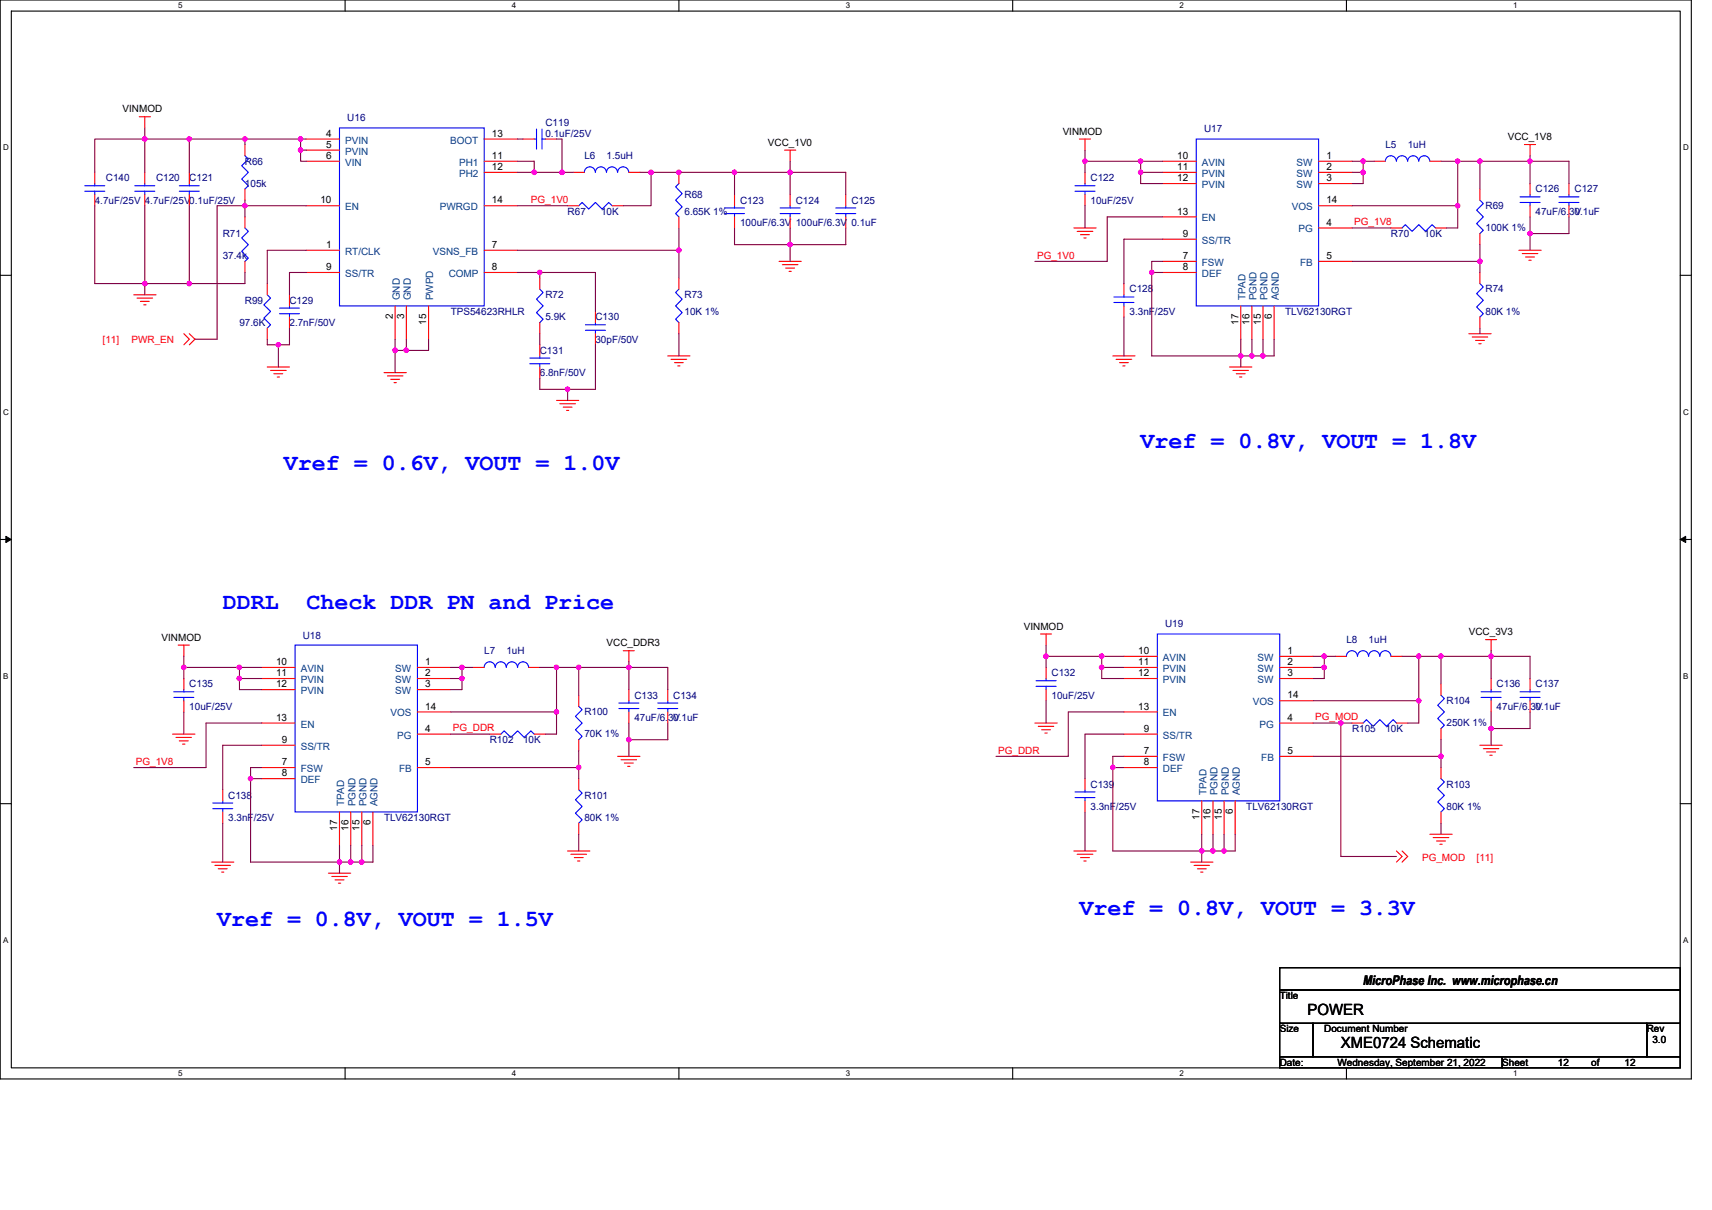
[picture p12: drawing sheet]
<svg xmlns="http://www.w3.org/2000/svg" width="297mm" height="210mm" viewBox="0 0 297 210" stroke-linecap="round" stroke-linejoin="round" font-family="sans-serif">
<path d="M0 0h293.5v187.2h-293.5zM2 1.9h289.5v183.4h-289.5z" fill="none" stroke="#000" stroke-width=".19"/>
<g fill="#fff">
<path d="M30.9 .2h.8v1.6h-.8z"/>
<path d="M30.9 185.5h.8v1.6h-.8z"/>
</g>
<path d="M59.9 0v1.9M59.9 185.3v1.9" fill="none" stroke="#000" stroke-width=".19"/>
<g fill="#fff">
<path d="M88.8 .2h.8v1.6h-.8z"/>
<path d="M88.8 185.5h.8v1.6h-.8z"/>
</g>
<path d="M117.8 0v1.9M117.8 185.3v1.9" fill="none" stroke="#000" stroke-width=".19"/>
<g fill="#fff">
<path d="M146.7 .2h.8v1.6h-.8z"/>
<path d="M146.7 185.5h.8v1.6h-.8z"/>
</g>
<path d="M175.7 0v1.9M175.7 185.3v1.9" fill="none" stroke="#000" stroke-width=".19"/>
<g fill="#fff">
<path d="M204.7 .2h.7v1.6h-.7z"/>
<path d="M204.7 185.5h.7v1.6h-.7z"/>
</g>
<path d="M233.6 0v1.9M233.6 185.3v1.9" fill="none" stroke="#000" stroke-width=".19"/>
<g fill="#fff">
<path d="M262.6 .2h.7v1.6h-.7z"/>
<path d="M262.6 185.5h.7v1.6h-.7z"/>
<path d="M.5 24.8h1v1.6h-1z"/>
<path d="M292 24.8h1v1.6h-1z"/>
<path d="M.5 70.7h1v1.5h-1z"/>
<path d="M292 70.7h1v1.5h-1z"/>
</g>
<path d="M0 47.8h2M291.5 47.8h2" fill="none" stroke="#000" stroke-width=".19"/>
<g fill="#fff">
<path d="M.5 116.5h.9v1.6h-.9z"/>
<path d="M292 116.5h.9v1.6h-.9z"/>
</g>
<path d="M0 93.6h2M291.5 93.6h2" fill="none" stroke="#000" stroke-width=".19"/>
<path d="M1 93.1l1 .5-1 .5zM291.5 93.6l1-.5v1z" fill="#000" stroke="#000" stroke-width=".17"/>
<g fill="#fff">
<path d="M.5 162.4h.9v1.5h-.9z"/>
<path d="M292 162.4h.9v1.5h-.9z"/>
</g>
<path d="M0 139.5h2M291.5 139.5h2M222 167.9h69.5v3.9h-69.5zM222 171.8h69.5v5.8h-69.5zM222 177.6h5.8v5.8h-5.8zM227.8 177.6h57.9v5.8h-57.9zM285.7 177.6h5.8v5.8h-5.8zM222 183.4h38.6v1.9h-38.6zM260.6 183.4h30.9v1.9h-30.9z" fill="none" stroke="#000" stroke-width=".19"/>
<g fill="none" stroke="#f00" stroke-width=".19">
<path d="M16.4 29.9v2M16.4 33.8v1.9M24.2 20.3h1.9M25.1 20.3v1.9M25.1 29.9v2M25.1 33.8v1.9M32.8 29.9v2M32.8 33.8v1.9M42.5 25.1v1.9M42.5 32.8v1.9M42.5 37.6v2M53.1 24.1h5.8"/>
<path d="M53.1 26.1h5.8M53.1 28h5.8M53.1 35.7h5.8M84 28h5.8M84 29.9h5.8M84 24.1h5.8M84 35.7h5.8M90.8 24.1h1.9M94.6 24.1h2M98.5 35.7h1.9M99.5 29.9h1.9M106.2 35.7h1.9"/>
<path d="M109.1 29.9h1.9M117.8 37.6v2M117.8 29.9v2M127.4 33.8v1.9M127.4 37.6v2M136.1 26.1h2M137.1 26.1v1.9M137.1 33.8v1.9M137.1 37.6v2M146.7 33.8v1.9M146.7 37.6v2M186.3 39.6h3.9"/>
<path d="M187.3 24.1h1.9M188.3 29.9v2M188.3 33.8v1.9M188.3 24.1v2M201.8 28h5.8M201.8 29.9h5.8M201.8 31.9h5.8M201.8 37.6h5.8M228.8 28h5.8M228.8 29.9h5.8M228.8 31.9h5.8M228.8 35.7h5.8"/>
<path d="M228.8 39.6h5.8M238.4 28h2M241.3 39.6h2M248.1 28h1.9M249.1 39.6h1.9M256.8 32.8v1.9M264.5 25.1h1.9M265.5 31.9v1.9M265.5 35.7v1.9M265.5 25.1v1.9M272.2 31.9v1.9M272.2 35.7v1.9"/>
<path d="M23.2 51.2h3.9M23.8 51.7h2.7M24.4 52.3h1.5M24.9 52.9h.4M31.9 57.9l.9 1-.9 .9M32.8 57.9l1 1-1 .9M42.5 45.4v1.9M46.4 49.2v2M46.4 56.9v2M50.2 51.2v1.9M50.2 55v1.9M53.1 43.4h5.8"/>
<path d="M53.1 47.3h5.8M68.6 53.1v5.8M70.5 53.1v5.8M74.4 53.1v5.8M84 43.4h5.8M84 47.3h5.8M93.7 48.3v1.9M93.7 56v1.9M93.7 59.8v2M103.3 54v2M103.3 57.9v1.9M117.8 56v1.9"/>
<path d="M117.8 48.3v1.9M135.2 45.4h3.8M135.7 45.9h2.7M136.3 46.5h1.6M136.9 47.1h.4M186.9 40.2h2.7M187.5 40.7h1.5M188.1 41.3h.3M195 49.2v2M195 53.1v1.9M201.8 41.5h5.8M201.8 47.3h5.8"/>
<path d="M201.8 45.4h5.8M215.3 53.1v5.8M217.2 53.1v5.8M219.1 53.1v5.8M221.1 53.1v5.8M228.8 45.4h5.8M254.8 57.9h3.9M255.4 58.5h2.7M256 59.1h1.6M256.6 59.6h.4M256.8 40.5v2M256.8 47.3v1.9"/>
<path d="M256.8 55v1.9M263.5 43.4h3.9M264.1 44h2.7M264.7 44.6h1.5M265.3 45.2h.4M46.4 63.7h3.8M46.9 64.3h2.8M47.5 64.9h1.6M48.1 65.4h.4M66.6 64.7h3.9M67.2 65.2h2.7M67.8 65.8h1.5"/>
<path d="M68.4 66.4h.4M93.7 63.7v1.9M96.6 69.5h3.8M97.1 70.1h2.7M97.7 70.7h1.5M98.3 71.2h.4M115.9 61.8h3.8M116.4 62.4h2.7M117 62.9h1.6M117.6 63.5h.4M193.1 61.8h3.8M193.7 62.4h2.7"/>
<path d="M194.2 62.9h1.6M194.8 63.5h.4M213.3 63.7h3.9M213.9 64.3h2.7M214.5 64.9h1.5M215.1 65.4h.4M30.9 112h1.9M31.9 117.8v1.9M31.9 112v1.9M45.4 115.8h5.8M45.4 117.8h5.8M45.4 119.7h5.8"/>
<path d="M72.4 115.8h5.8M72.4 117.8h5.8M72.4 119.7h5.8M82.1 115.8h1.9M91.7 115.8h2M108.1 112.9h2M109.1 119.7v1.9M109.1 112.9v2M115.9 119.7v1.9M180.5 110h2M181.5 110v2M181.5 115.8v2"/>
<path d="M181.5 119.7v1.9M195 113.9h5.8M195 115.8h5.8M195 117.8h5.8M222 113.9h5.8M222 115.8h5.8M222 117.8h5.8M231.7 113.9h1.9M241.3 113.9h2M250 118.7v1.9M257.7 111h2M258.7 117.8v1.9"/>
<path d="M258.7 111v1.9M265.5 117.8v1.9M29.9 127.4h3.9M30.5 128h2.7M31.1 128.6h1.6M31.7 129.1h.4M31.9 121.6v1.9M38.6 137.1v1.9M45.4 125.5h5.8M45.4 129.3h5.8M45.4 135.1h5.8M45.4 133.2h5.8"/>
<path d="M72.4 123.5h5.8M72.4 127.4h5.8M72.4 133.2h5.8M85 127.4h1.9M92.7 127.4h1.9M100.4 120.6v2M100.4 128.4v1.9M100.4 135.1v2M107.2 131.3h3.8M107.8 131.8h2.6M108.3 132.4h1.6M108.9 133h.4"/>
<path d="M109.1 123.5v2M115.9 123.5v2M179.6 125.5h3.8M180.1 126h2.7M180.7 126.6h1.6M181.3 127.2h.4M188.3 135.1v2M188.3 139v1.9M195 123.5h5.8M195 127.4h5.8M195 133.2h5.8M195 131.3h5.8"/>
<path d="M208.5 139v5.8M210.5 139v5.8M212.4 139v5.8M214.3 139v5.8M222 121.6h5.8M222 125.5h5.8M222 131.3h5.8M234.6 125.5h1.9M242.3 125.5h1.9M250 133.2v1.9M250 126.4v2M256.8 129.3h3.8"/>
<path d="M257.4 129.9h2.7M257.9 130.5h1.6M258.5 131.1h.4M258.7 121.6v1.9M265.5 121.6v1.9M36.7 149.6h3.9M37.3 150.2h2.7M37.9 150.8h1.5M38.5 151.3h.3M38.6 140.9v2M57 151.5h3.9M57.6 152.1h2.7"/>
<path d="M58.1 152.7h1.6M58.7 153.3h.4M58.9 140.9v5.8M60.9 140.9v5.8M62.8 140.9v5.8M64.7 140.9v5.8M98.5 147.7h3.8M99.1 148.3h2.7M99.6 148.8h1.6M100.2 149.4h.4M100.4 142.9v1.9M186.3 147.7h3.9"/>
<path d="M186.9 148.3h2.7M187.5 148.8h1.5M188.1 149.4h.3M206.6 149.6h3.9M207.2 150.2h2.7M207.7 150.8h1.6M208.3 151.3h.4M242.3 147.7l1 .9-1 1M243.3 147.7l.9 .9-.9 1M248.1 144.8h3.8M248.7 145.4h2.7M249.3 145.9h1.5"/>
<path d="M249.8 146.5h.4M250 140.9v2"/>
</g>
<g fill="none" stroke="#00f" stroke-width=".19">
<path d="M14.7 33.2h3.5M14.7 32.2h3.5M16.4 31.9v.3M16.4 33.2v.6M23.4 33.2h3.5M23.4 32.2h3.5M25.1 31.9v.3M25.1 33.2v.6M31.1 33.2h3.5M31.1 32.2h3.5M32.8 31.9v.3M32.8 33.2v.6"/>
<path d="M42.5 27l.6 .6-1.2 1.2 1.2 1.1-1.2 1.2 1.2 1.1-.6 .6M42.5 39.6l.6 .6-1.2 1.1 1.2 1.2-1.2 1.1 1.2 1.2-.6 .6M58.9 22.2h25.1v30.9h-25.1zM92.7 24.1h.4M93.1 22.4v3.5M94 24.1h.6M94 22.4v3.5M100.4 35.7l.6-.6 1.1 1.2 1.2-1.2 1.2 1.2 1.1-1.2 .6 .6M103.3 29.9a.95 .95 0 0 0-1-.9 .95 .95 0 0 0-.9 .9M107.1 29.9a.96 .96 0 0 0-.9-.9 .96 .96 0 0 0-1 .9 .95 .95 0 0 0-.9-.9 .95 .95 0 0 0-1 .9M109.1 29.9a.96 .96 0 0 0-1-.9 .96 .96 0 0 0-.9 .9M117.8 31.9l-.6 .5 1.2 1.2-1.2 1.1 1.2 1.2-1.2 1.2 .6 .5"/>
<path d="M125.7 37.1h3.5M125.7 36.1h3.5M127.4 35.7v.4M127.4 37.1v.5M135.4 37.1h3.4M135.4 36.1h3.4M137.1 35.7v.4M137.1 37.1v.5M145 37.1h3.5M145 36.1h3.5M146.7 35.7v.4M146.7 37.1v.5"/>
<path d="M186.5 33.2h3.5M186.5 32.2h3.5M188.3 31.9v.3M188.3 33.2v.6M207.6 24.1h21.2v29h-21.2zM242.3 28a.95 .95 0 0 0-1-1 .95 .95 0 0 0-.9 1M243.3 39.6l.5-.6 1.2 1.2 1.2-1.2 1.1 1.2 1.2-1.2 .6 .6M244.2 28a.96 .96 0 0 0-.9-1 .96 .96 0 0 0-1 1M248.1 28a.96 .96 0 0 0-1-1 .96 .96 0 0 0-1 1 .95 .95 0 0 0-.9-1 .95 .95 0 0 0-1 1M256.8 34.7l.6 .6-1.2 1.2 1.2 1.1-1.2 1.2 1.2 1.2-.6 .5M263.7 35.1h3.5M263.7 34.2h3.5"/>
<path d="M265.5 33.8v.4M265.5 35.1v.6M270.5 35.1h3.5M270.5 34.2h3.5M272.2 33.8v.4M272.2 35.1v.6M46.4 51.2l.5 .5-1.1 1.2 1.1 1.1-1.1 1.2 1.1 1.2-.5 .5M48.5 54.4h3.5M48.5 53.5h3.5M50.2 53.1v.4M50.2 54.4v.6M93.7 50.2l.5 .6-1.1 1.1 1.1 1.2-1.1 1.2 1.1 1.1-.5 .6"/>
<path d="M101.6 57.3h3.4M101.6 56.4h3.4M103.3 56v.4M103.3 57.3v.6M117.8 50.2l-.6 .6 1.2 1.1-1.2 1.2 1.2 1.2-1.2 1.1 .6 .6M193.3 52.5h3.4M193.3 51.5h3.4M195 51.2v.3M195 52.5v.6M256.8 49.2l.6 .6-1.2 1.1 1.2 1.2-1.2 1.2 1.2 1.1-.6 .6M91.9 63.1h3.5M91.9 62.1h3.5"/>
<path d="M93.7 61.8v.3M93.7 63.1v.6M31.9 119.7v.4M51.2 112h21.2v28.9h-21.2zM84 115.8a.95 .95 0 0 1 1-.9 .95 .95 0 0 1 .9 .9 .96 .96 0 0 1 1-.9 .96 .96 0 0 1 .9 .9M87.9 115.8a.96 .96 0 0 1 .9-.9 .96 .96 0 0 1 1 .9 .96 .96 0 0 1 .9-.9 .96 .96 0 0 1 1 .9M179.8 119.1h3.4M179.8 118.1h3.4M181.5 117.8v.3M181.5 119.1v.6M200.8 110h21.2v29h-21.2zM233.6 113.9a.95 .95 0 0 1 1-1 .95 .95 0 0 1 .9 1 .96 .96 0 0 1 1-1 .96 .96 0 0 1 .9 1"/>
<path d="M237.5 113.9a.96 .96 0 0 1 .9-1 .96 .96 0 0 1 1 1 .96 .96 0 0 1 1-1 .96 .96 0 0 1 .9 1M258.7 119.7v.4M265.5 119.7v.4M30.2 121h3.4M30.2 120.1h3.4M31.9 121v.6M36.9 139.4h3.5M38.6 139v.4M86.9 127.4l.6-.6 1.1 1.2 1.2-1.2 1.1 1.2 1.2-1.2 .6 .6M100.4 122.6l.6 .5-1.2 1.2 1.2 1.2-1.2 1.1 1.2 1.2-.6 .6M100.4 137.1l.6 .5-1.2 1.2 1.2 1.2-1.2 1.1 1.2 1.2-.6 .6M107.4 123h3.4"/>
<path d="M107.4 122h3.4M109.1 121.6v.4M109.1 123v.5M114.1 123h3.5M114.1 122h3.5M115.9 121.6v.4M115.9 123v.5M186.5 138.4h3.5M186.5 137.4h3.5M188.3 137.1v.3M188.3 138.4v.6M236.5 125.5l.6-.6 1.1 1.1 1.2-1.1 1.2 1.1 1.1-1.1 .6 .6"/>
<path d="M250 135.1l.6 .6-1.2 1.2 1.2 1.1-1.2 1.2 1.2 1.1-.6 .6M250 120.6l.6 .6-1.2 1.2 1.2 1.1-1.2 1.2 1.2 1.2-.6 .5M257 121h3.5M257 120.1h3.5M258.7 121v.6M263.7 121h3.5M263.7 120.1h3.5M265.5 121v.6M36.9 140.3h3.5M38.6 140.3v.6"/>
</g>
<g fill="none" stroke="#800040" stroke-width=".19">
<path d="M16.4 35.7v13.5h8.7M25.1 35.7v13.5M25.1 24.1h-8.7v5.8M25.1 24.1v5.8M25.1 22.2v1.9M25.1 24.1h7.7M32.8 24.1h9.7M32.8 35.7v13.5M32.8 24.1v5.8M42.5 34.7v1M42.5 24.1h9.7M42.5 24.1v1"/>
<path d="M42.5 35.7h-4.8v23.2h-3.9M42.5 35.7h10.6M42.5 35.7v1.9M52.2 26.1v1.9h.9M52.2 24.1h.9M52.2 24.1v2M52.2 26.1h.9M89.8 29.9h2.9M89.8 35.7h8.7M89.8 24.1h1M89.8 28h2.9v1.9M92.7 29.9h4.8"/>
<path d="M96.6 24.1h.9v5.8M97.5 29.9h2M111 29.9h2M113 29.9v5.8h-4.9M113 29.9h14.4M117.8 39.6v3.8M127.4 39.6v2.9h9.7M137.1 29.9v3.9M137.1 39.6v2.9M137.1 29.9h-9.7v3.9M137.1 29.9h9.6v3.9M137.1 28v1.9"/>
<path d="M146.7 39.6v2.9h-9.6M188.3 35.7v3.9M188.3 28h9.6M188.3 26.1v1.9M188.3 28v1.9M197.9 28v1.9M197.9 28h3.9M201.8 29.9h-3.9v2h3.9M201.8 37.6h-9.7v7.8h-12.5M234.6 28h1.9M234.6 39.6h6.7M234.6 35.7h18.3v3.9h-1.9"/>
<path d="M234.6 29.9h1.9M236.5 28v1.9M236.5 29.9v2h-1.9M236.5 28h1.9M250 28h2.9M252.9 28h3.9M252.9 28v7.7M256.8 28h8.7M256.8 28v4.8M265.5 27v1M265.5 28v3.9M265.5 37.6v2.9"/>
<path d="M265.5 28h6.7v3.9M272.2 37.6v2.9h-6.7M25.1 49.2v2M25.1 49.2h7.7M42.5 47.3v1.9h-9.7M46.4 58.9v.9h1.9M48.3 59.8v3.9M50.2 56.9v2.9h-1.9M53.1 47.3h-2.9v3.9M53.1 43.4h-6.7v5.8M68.6 58.9v1.9M70.5 58.9v1.9"/>
<path d="M74.4 58.9v1.9h-3.9M89.8 47.3h3.9M89.8 43.4h28M93.7 47.3v1M93.7 47.3h9.6v6.7M93.7 57.9v1.9M103.3 59.8v7.8h-4.8M117.8 57.9v3.9M117.8 43.4v4.9M137.1 42.5v2.9M195 55v6.8M199.8 47.3v14.5h15.5"/>
<path d="M199.8 47.3h2M201.8 45.4h-2v1.9M201.8 41.5h-6.8v7.7M215.3 58.9v2.9M217.2 58.9v2.9M219.1 58.9v2.9M221.1 58.9v2.9h-2M234.6 45.4h22.2M256.8 56.9v1M256.8 42.5v2.9M256.8 45.4v1.9M265.5 40.5v2.9"/>
<path d="M68.6 60.8v3.9M68.6 60.8h1.9M93.7 65.6v2h4.8M98.5 67.6v1.9M215.3 61.8v1.9M215.3 61.8h1.9M217.2 61.8h1.9M31.9 115.8h9.6M31.9 113.9v1.9M31.9 115.8v2M41.5 115.8h3.9M41.5 117.8h3.9"/>
<path d="M41.5 115.8v2M41.5 117.8v1.9h3.9M78.2 117.8h2M78.2 115.8h2M80.2 115.8v2M80.2 117.8v1.9h-2M80.2 115.8h1.9M93.7 115.8h2.9M96.6 115.8v7.7M96.6 115.8h3.8M100.4 115.8h8.7M100.4 115.8v4.8"/>
<path d="M109.1 115.8v3.9M109.1 115.8h6.8v3.9M109.1 114.9v.9M181.5 112v1.9M181.5 113.9v1.9M181.5 113.9h9.7M191.2 113.9v1.9M191.2 113.9h3.8M195 115.8h-3.8v2h3.8M227.8 113.9h2M227.8 115.8h2M229.8 113.9v1.9"/>
<path d="M229.8 115.8v2h-2M229.8 113.9h1.9M243.3 113.9h2.9M246.2 113.9h3.8M246.2 113.9v7.7M250 113.9h8.7M250 113.9v4.8M258.7 113.9v3.9M258.7 113.9h6.8v3.9M258.7 112.9v1M31.9 123.5v3.9M43.5 135.1h1.9"/>
<path d="M43.5 135.1v14.5h15.4M45.4 133.2h-1.9v1.9M45.4 129.3h-6.8v7.8M45.4 125.5h-9.7v7.7h-12.5M78.2 123.5h18.4M78.2 127.4h6.8M78.2 133.2h22.2M96.6 123.5v3.9h-2M100.4 130.3v2.9M100.4 133.2v1.9M109.1 128.4v2.9M109.1 125.5v2.9"/>
<path d="M115.9 125.5v2.9h-6.8M181.5 121.6v3.9M193.1 133.2v14.5h15.4M193.1 133.2h1.9M195 131.3h-1.9v1.9M195 127.4h-6.7v7.7M195 123.5h-9.6v7.8h-12.6M227.8 125.5h4.8M227.8 121.6h18.4v3.9h-2M227.8 131.3h22.2M232.6 125.5v23.1h9.7M232.6 125.5h2"/>
<path d="M250 128.4v2.9M250 131.3v1.9M258.7 126.4v2.9M258.7 123.5v2.9M265.5 123.5v2.9h-6.8M38.6 142.9v6.7M58.9 146.7v2.9M58.9 149.6v1.9M58.9 149.6h2M60.9 146.7v2.9h1.9M62.8 146.7v2.9h1.9v-2.9M100.4 144.8v2.9"/>
<path d="M188.3 140.9v6.8M208.5 147.7v1.9M208.5 147.7h2M208.5 144.8v2.9M210.5 144.8v2.9h1.9M212.4 144.8v2.9M214.3 144.8v2.9h-1.9M250 142.9v1.9"/>
</g>
<g fill="#f0f" stroke="#f0f" stroke-width=".19">
<circle cx="137.1" cy="29.9" r=".38"/>
<circle cx="137.1" cy="42.4" r=".38"/>
<circle cx="92.7" cy="29.9" r=".38"/>
<circle cx="68.6" cy="60.8" r=".38"/>
<circle cx="70.5" cy="60.8" r=".38"/>
<circle cx="199.8" cy="47.3" r=".38"/>
<circle cx="42.5" cy="24.1" r=".38"/>
<circle cx="32.8" cy="24.1" r=".38"/>
<circle cx="32.8" cy="49.2" r=".38"/>
<circle cx="25.1" cy="49.2" r=".38"/>
<circle cx="52.1" cy="26" r=".38"/>
<circle cx="52.1" cy="24.1" r=".38"/>
<circle cx="117.8" cy="29.9" r=".38"/>
<circle cx="48.3" cy="59.8" r=".38"/>
<circle cx="97.5" cy="29.9" r=".38"/>
<circle cx="112.9" cy="29.9" r=".38"/>
<circle cx="236.5" cy="28" r=".38"/>
<circle cx="236.5" cy="29.9" r=".38"/>
<circle cx="117.8" cy="43.4" r=".38"/>
<circle cx="252.9" cy="35.7" r=".38"/>
<circle cx="197.9" cy="29.9" r=".38"/>
<circle cx="127.4" cy="29.9" r=".38"/>
<circle cx="60.8" cy="149.6" r=".38"/>
<circle cx="62.8" cy="149.6" r=".38"/>
<circle cx="210.4" cy="147.7" r=".38"/>
<circle cx="42.5" cy="35.7" r=".38"/>
<circle cx="265.5" cy="28" r=".38"/>
<circle cx="256.8" cy="28" r=".38"/>
<circle cx="212.4" cy="147.7" r=".38"/>
<circle cx="256.8" cy="45.3" r=".38"/>
<circle cx="217.2" cy="61.8" r=".38"/>
<circle cx="219.1" cy="61.8" r=".38"/>
<circle cx="197.9" cy="28" r=".38"/>
<circle cx="188.2" cy="28" r=".38"/>
<circle cx="43.5" cy="135.1" r=".38"/>
<circle cx="96.5" cy="123.5" r=".38"/>
<circle cx="96.5" cy="115.8" r=".38"/>
<circle cx="109.1" cy="128.4" r=".38"/>
<circle cx="80.1" cy="115.8" r=".38"/>
<circle cx="80.1" cy="117.7" r=".38"/>
<circle cx="41.5" cy="117.7" r=".38"/>
<circle cx="109.1" cy="115.8" r=".38"/>
<circle cx="100.4" cy="115.8" r=".38"/>
<circle cx="100.4" cy="133.2" r=".38"/>
<circle cx="41.5" cy="115.8" r=".38"/>
<circle cx="31.9" cy="115.8" r=".38"/>
<circle cx="58.9" cy="149.6" r=".38"/>
<circle cx="215.3" cy="61.8" r=".38"/>
<circle cx="193.1" cy="133.2" r=".38"/>
<circle cx="246.1" cy="113.9" r=".38"/>
<circle cx="246.1" cy="121.6" r=".38"/>
<circle cx="229.7" cy="113.9" r=".38"/>
<circle cx="229.7" cy="115.8" r=".38"/>
<circle cx="25.1" cy="24.1" r=".38"/>
<circle cx="232.6" cy="125.5" r=".38"/>
<circle cx="191.1" cy="115.8" r=".38"/>
<circle cx="258.7" cy="113.9" r=".38"/>
<circle cx="250" cy="113.9" r=".38"/>
<circle cx="250" cy="131.3" r=".38"/>
<circle cx="181.5" cy="113.9" r=".38"/>
<circle cx="191.1" cy="113.9" r=".38"/>
<circle cx="208.5" cy="147.7" r=".38"/>
<circle cx="258.7" cy="126.4" r=".38"/>
<circle cx="265.5" cy="40.5" r=".38"/>
<circle cx="252.9" cy="28" r=".38"/>
<circle cx="93.6" cy="47.3" r=".38"/>
<circle cx="98.5" cy="67.6" r=".38"/>
</g>
<g font-size="4" fill="#00f">
<text x="197.9" y="77.7">Vref = 0.8V, VOUT = 1.8V</text>
<text x="49.3" y="81.6">Vref = 0.6V, VOUT = 1.0V</text>
<text x="38.6" y="105.7">DDRL</text>
<text x="53.2" y="105.7">Check DDR PN and Price</text>
<text x="37.7" y="160.7">Vref = 0.8V, VOUT = 1.5V</text>
<text x="187.3" y="158.8">Vref = 0.8V, VOUT = 3.3V</text>
</g>
<g font-size="2.7">
<text x="226.9" y="176.1">POWER</text>
<text x="232.6" y="181.9">XME0724 Schematic</text>
</g>
<text font-size="2.3" x="236.5" y="170.9">MicroPhase Inc. www.microphase.cn</text>
<g font-size="1.7">
<text x="21.3" y="19.5">VINMOD</text>
<text x="56.6" y="23.7">4</text>
<text x="85.4" y="23.7">13</text>
<text x="184.4" y="23.3">VINMOD</text>
<text x="56.6" y="25.7">5</text>
<text x="56.6" y="27.6">6</text>
<text x="85.4" y="27.6">11</text>
<text x="85.4" y="29.5">12</text>
<text x="133.2" y="25.3">VCC_1V0</text>
<text x="204.3" y="27.6">10</text>
<text x="204.3" y="29.5">11</text>
<text x="230.1" y="27.6">1</text>
<text x="230.1" y="29.5">2</text>
<text x="261.6" y="24.3">VCC_1V8</text>
<text x="55.6" y="35.3">10</text>
<text x="85.4" y="35.3">14</text>
<text x="204.3" y="31.5">12</text>
<text x="230.1" y="35.3">14</text>
<text x="230.1" y="31.5">3</text>
<text x="204.3" y="37.2">13</text>
<text x="205.2" y="41.1">9</text>
<text x="230.1" y="39.2">4</text>
<text x="56.6" y="43">1</text>
<text x="56.6" y="46.9">9</text>
<text x="85.4" y="43">7</text>
<text x="85.4" y="46.9">8</text>
<text x="205.2" y="46.9">8</text>
<text x="205.2" y="45">7</text>
<text x="230.1" y="45">5</text>
<text x="68.2" y="55.4" transform="rotate(-90 68.2 55.4)">2</text>
<text x="70.1" y="55.4" transform="rotate(-90 70.1 55.4)">3</text>
<text x="74" y="56.3" transform="rotate(-90 74 56.3)">15</text>
<text x="214.9" y="56.3" transform="rotate(-90 214.9 56.3)">17</text>
<text x="216.8" y="56.3" transform="rotate(-90 216.8 56.3)">16</text>
<text x="218.7" y="56.3" transform="rotate(-90 218.7 56.3)">15</text>
<text x="220.7" y="55.4" transform="rotate(-90 220.7 55.4)">6</text>
<text x="28" y="111.2">VINMOD</text>
<text x="105.2" y="112.2">VCC_DDR3</text>
<text x="177.6" y="109.3">VINMOD</text>
<text x="197.5" y="113.5">10</text>
<text x="223.4" y="113.5">1</text>
<text x="254.8" y="110.2">VCC_3V3</text>
<text x="47.9" y="115.4">10</text>
<text x="47.9" y="117.3">11</text>
<text x="47.9" y="119.3">12</text>
<text x="73.8" y="115.4">1</text>
<text x="73.8" y="117.3">2</text>
<text x="73.8" y="119.3">3</text>
<text x="197.5" y="115.4">11</text>
<text x="197.5" y="117.3">12</text>
<text x="223.4" y="115.4">2</text>
<text x="223.4" y="117.3">3</text>
<text x="47.9" y="125.1">13</text>
<text x="73.8" y="123.1">14</text>
<text x="197.5" y="123.1">13</text>
<text x="223.4" y="125.1">4</text>
<text x="223.4" y="121.2">14</text>
<text x="48.9" y="128.9">9</text>
<text x="73.8" y="127">4</text>
<text x="198.5" y="127">9</text>
<text x="198.5" y="130.9">7</text>
<text x="223.4" y="130.9">5</text>
<text x="48.9" y="134.7">8</text>
<text x="48.9" y="132.8">7</text>
<text x="73.8" y="132.8">5</text>
<text x="198.5" y="132.8">8</text>
<text x="64.3" y="143.2" transform="rotate(-90 64.3 143.2)">6</text>
<text x="208.1" y="142.2" transform="rotate(-90 208.1 142.2)">17</text>
<text x="210.1" y="142.2" transform="rotate(-90 210.1 142.2)">16</text>
<text x="212" y="142.2" transform="rotate(-90 212 142.2)">15</text>
<text x="213.9" y="141.3" transform="rotate(-90 213.9 141.3)">6</text>
<text x="58.5" y="144.2" transform="rotate(-90 58.5 144.2)">17</text>
<text x="60.4" y="144.2" transform="rotate(-90 60.4 144.2)">16</text>
<text x="62.4" y="144.2" transform="rotate(-90 62.4 144.2)">15</text>
<text x="222" y="173.4">Title</text>
<text x="222" y="179.1">Size</text>
<text x="229.8" y="179.1">Document Number</text>
<text x="285.7" y="179.1">Rev</text>
<text x="222" y="184.9">Date:</text>
<text x="232.1" y="184.9">Wednesday, September 21, 2022</text>
<text x="260.6" y="184.9">Sheet</text>
<text x="270.3" y="184.9">12</text>
<text x="276.1" y="184.9">of</text>
<text x="281.9" y="184.9">12</text>
<text x="286.7" y="181.1">3.0</text>
</g>
<g font-size="1.7" fill="#000080">
<text x="60.3" y="21">U16</text>
<text x="94.6" y="21.8">C119</text>
<text x="94.6" y="23.7">0.1uF/25V</text>
<text x="208.9" y="23">U17</text>
<text x="42.5" y="28.6">R66</text>
<text x="101.4" y="27.6">L6</text>
<text x="105.2" y="27.6">1.5uH</text>
<text x="240.4" y="25.7">L5</text>
<text x="244.2" y="25.7">1uH</text>
<text x="16.4" y="35.3">4.7uF/25V 4.7uF/25V0.1uF/25V</text>
<text x="18.4" y="31.5">C140</text>
<text x="27.1" y="31.5">C120</text>
<text x="32.8" y="31.5">C121</text>
<text x="42.5" y="32.4">105k</text>
<text x="118.8" y="34.4">R68</text>
<text x="128.4" y="35.3">C123</text>
<text x="138.1" y="35.3">C124</text>
<text x="147.7" y="35.3">C125</text>
<text x="189.2" y="31.5">C122</text>
<text x="189.2" y="35.3">10uF/25V</text>
<text x="266.4" y="33.4">C126</text>
<text x="273.2" y="33.4">C127</text>
<text x="38.6" y="41.1">R71</text>
<text x="98.5" y="37.3">R67</text>
<text x="104.3" y="37.3">10K</text>
<text x="118.8" y="37.3">6.65K 1%</text>
<text x="128.4" y="39.2">100uF/6.3V 100uF/6.3V 0.1uF</text>
<text x="241.3" y="41.1">R70</text>
<text x="247.1" y="41.1">10K</text>
<text x="257.7" y="36.3">R69</text>
<text x="257.7" y="40.2">100K 1%</text>
<text x="266.4" y="37.3">47uF/6.3V</text>
<text x="273.2" y="37.3">0.1uF</text>
<text x="38.6" y="45">37.4k</text>
<text x="42.5" y="52.7">R99</text>
<text x="50.2" y="52.7">C129</text>
<text x="94.6" y="51.7">R72</text>
<text x="118.8" y="51.7">R73</text>
<text x="196" y="50.8">C128</text>
<text x="257.7" y="50.8">R74</text>
<text x="41.5" y="56.6">97.6K</text>
<text x="50.2" y="56.6">2.7nF/50V</text>
<text x="78.2" y="54.6">TPS54623RHLR</text>
<text x="94.6" y="55.6">5.9K</text>
<text x="103.3" y="55.6">C130</text>
<text x="103.3" y="59.5">30pF/50V</text>
<text x="118.8" y="54.6">10K 1%</text>
<text x="196" y="54.6">3.3nF/25V</text>
<text x="223" y="54.6">TLV62130RGT</text>
<text x="257.7" y="54.6">80K 1%</text>
<text x="93.7" y="61.4">C131</text>
<text x="93.7" y="65.2">6.8nF/50V</text>
<text x="52.5" y="110.8">U18</text>
<text x="84" y="113.5">L7</text>
<text x="87.9" y="113.5">1uH</text>
<text x="202.1" y="108.9">U19</text>
<text x="233.6" y="111.6">L8</text>
<text x="237.5" y="111.6">1uH</text>
<text x="32.8" y="119.3">C135</text>
<text x="182.5" y="117.4">C132</text>
<text x="259.7" y="119.3">C136</text>
<text x="266.4" y="119.3">C137</text>
<text x="32.8" y="123.1">10uF/25V</text>
<text x="101.4" y="124.1">R100</text>
<text x="110.1" y="121.2">C133</text>
<text x="110.1" y="125.1">47uF/6.3V</text>
<text x="116.8" y="121.2">C134</text>
<text x="116.8" y="125.1">0.1uF</text>
<text x="182.5" y="121.2">10uF/25V</text>
<text x="251" y="122.2">R104</text>
<text x="259.7" y="123.1">47uF/6.3V</text>
<text x="266.4" y="123.1">0.1uF</text>
<text x="85" y="128.9">R102</text>
<text x="90.8" y="128.9">10K</text>
<text x="101.4" y="128">70K 1%</text>
<text x="234.6" y="127">R105</text>
<text x="240.4" y="127">10K</text>
<text x="251" y="126">250K 1%</text>
<text x="189.2" y="136.7">C139</text>
<text x="251" y="136.7">R103</text>
<text x="39.6" y="138.6">C138</text>
<text x="39.6" y="142.5">3.3nF/25V</text>
<text x="66.6" y="142.5">TLV62130RGT</text>
<text x="101.4" y="138.6">R101</text>
<text x="101.4" y="142.5">80K 1%</text>
<text x="189.2" y="140.5">3.3nF/25V</text>
<text x="216.2" y="140.5">TLV62130RGT</text>
<text x="251" y="140.5">80K 1%</text>
</g>
<g font-size="1.7" fill="#004080">
<text x="59.9" y="24.9">PVIN</text>
<text x="59.9" y="26.8">PVIN</text>
<text x="59.9" y="28.8">VIN</text>
<text x="78.1" y="24.9">BOOT</text>
<text x="79.6" y="28.8">PH1</text>
<text x="208.5" y="28.8">AVIN</text>
<text x="224.9" y="28.8">SW</text>
<text x="79.6" y="30.7">PH2</text>
<text x="208.5" y="30.7">PVIN</text>
<text x="208.5" y="32.6">PVIN</text>
<text x="224.9" y="30.7">SW</text>
<text x="224.9" y="32.6">SW</text>
<text x="59.9" y="36.5">EN</text>
<text x="76.3" y="36.5">PWRGD</text>
<text x="208.5" y="38.4">EN</text>
<text x="224.1" y="36.5">VOS</text>
<text x="225.3" y="40.3">PG</text>
<text x="59.9" y="44.2">RT/CLK</text>
<text x="75.1" y="44.2">VSNS_FB</text>
<text x="208.5" y="42.3">SS/TR</text>
<text x="208.5" y="46.1">FSW</text>
<text x="225.6" y="46.1">FB</text>
<text x="59.9" y="48.1">SS/TR</text>
<text x="69.4" y="52.1" transform="rotate(-90 69.4 52.1)">GND</text>
<text x="71.3" y="52.1" transform="rotate(-90 71.3 52.1)">GND</text>
<text x="75.2" y="52.1" transform="rotate(-90 75.2 52.1)">PWPD</text>
<text x="77.8" y="48.1">COMP</text>
<text x="208.5" y="48.1">DEF</text>
<text x="216.1" y="52.1" transform="rotate(-90 216.1 52.1)">TPAD</text>
<text x="218" y="52.1" transform="rotate(-90 218 52.1)">PGND</text>
<text x="219.9" y="52.1" transform="rotate(-90 219.9 52.1)">PGND</text>
<text x="221.9" y="52.1" transform="rotate(-90 221.9 52.1)">AGND</text>
<text x="52.2" y="116.6">AVIN</text>
<text x="52.2" y="118.5">PVIN</text>
<text x="68.6" y="116.6">SW</text>
<text x="68.6" y="118.5">SW</text>
<text x="201.8" y="114.7">AVIN</text>
<text x="201.8" y="116.6">PVIN</text>
<text x="201.8" y="118.5">PVIN</text>
<text x="218.2" y="114.7">SW</text>
<text x="218.2" y="116.6">SW</text>
<text x="218.2" y="118.5">SW</text>
<text x="52.2" y="120.5">PVIN</text>
<text x="67.8" y="124.3">VOS</text>
<text x="68.6" y="120.5">SW</text>
<text x="201.8" y="124.3">EN</text>
<text x="217.4" y="122.4">VOS</text>
<text x="52.2" y="126.3">EN</text>
<text x="52.2" y="130.1">SS/TR</text>
<text x="68.9" y="128.2">PG</text>
<text x="201.8" y="128.2">SS/TR</text>
<text x="218.5" y="126.3">PG</text>
<text x="52.2" y="135.9">DEF</text>
<text x="52.2" y="134">FSW</text>
<text x="69.2" y="134">FB</text>
<text x="201.8" y="134">DEF</text>
<text x="201.8" y="132">FSW</text>
<text x="218.8" y="132">FB</text>
<text x="59.7" y="139.9" transform="rotate(-90 59.7 139.9)">TPAD</text>
<text x="61.7" y="139.9" transform="rotate(-90 61.7 139.9)">PGND</text>
<text x="63.6" y="139.9" transform="rotate(-90 63.6 139.9)">PGND</text>
<text x="65.5" y="139.9" transform="rotate(-90 65.5 139.9)">AGND</text>
<text x="209.3" y="138" transform="rotate(-90 209.3 138)">TPAD</text>
<text x="211.3" y="138" transform="rotate(-90 211.3 138)">PGND</text>
<text x="213.2" y="138" transform="rotate(-90 213.2 138)">PGND</text>
<text x="215.1" y="138" transform="rotate(-90 215.1 138)">AGND</text>
</g>
<g font-size="1.7" fill="#f00">
<text x="92.1" y="35.2">PG_1V0</text>
<text x="235" y="39.1">PG_1V8</text>
<text x="179.9" y="44.9">PG_1V0</text>
<text x="17.8" y="59.5">[11]</text>
<text x="22.8" y="59.5">PWR_EN</text>
<text x="228.2" y="125">PG_MOD</text>
<text x="78.6" y="126.9">PG_DDR</text>
<text x="173.2" y="130.8">PG_DDR</text>
<text x="23.6" y="132.7">PG_1V8</text>
<text x="246.7" y="149.4">PG_MOD</text>
<text x="256.2" y="149.4">[11]</text>
</g>
<g font-size="1.4">
<text x="30.9" y="1.5">5</text>
<text x="88.8" y="1.5">4</text>
<text x="146.7" y="1.5">3</text>
<text x="204.7" y="1.5">2</text>
<text x="262.6" y="1.5">1</text>
<text x=".5" y="26.1">D</text>
<text x="292" y="26.1">D</text>
<text x=".5" y="71.9">C</text>
<text x="292" y="71.9">C</text>
<text x=".5" y="117.8">B</text>
<text x="292" y="117.8">B</text>
<text x=".5" y="163.6">A</text>
<text x="292" y="163.6">A</text>
<text x="30.9" y="186.8">5</text>
<text x="88.8" y="186.8">4</text>
<text x="146.7" y="186.8">3</text>
<text x="204.7" y="186.8">2</text>
<text x="262.6" y="186.8">1</text>
</g>
</svg>
